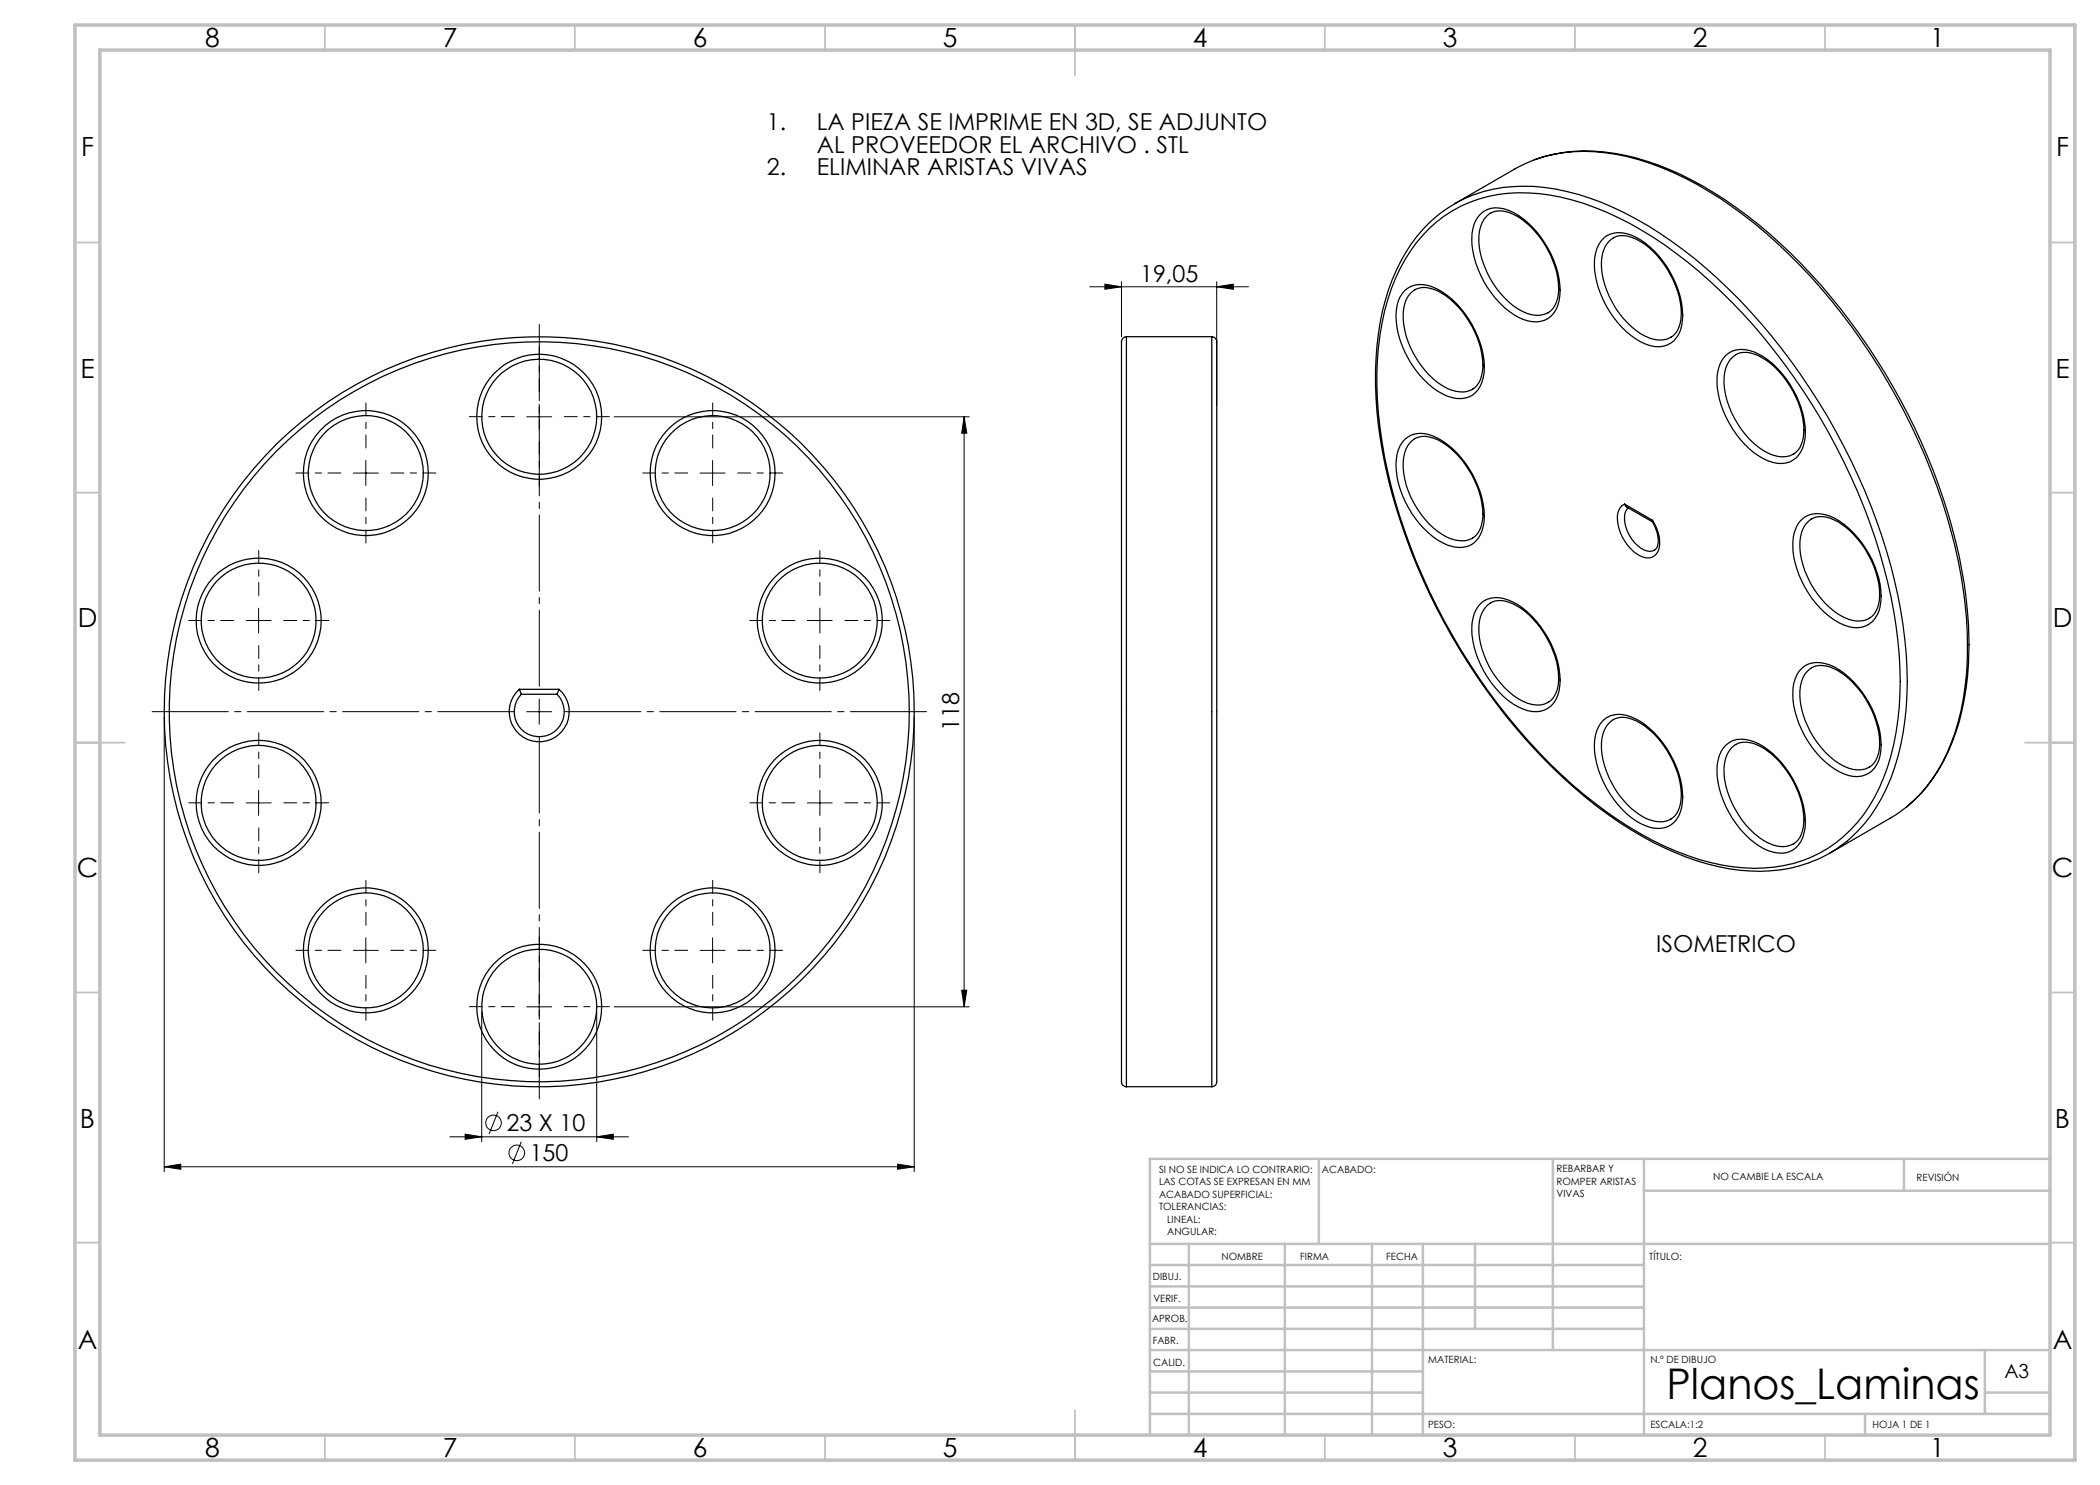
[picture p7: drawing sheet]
<svg xmlns="http://www.w3.org/2000/svg" width="420mm" height="297mm" viewBox="0 0 420 297" stroke-linecap="round" stroke-linejoin="round" font-family="sans-serif">
<g fill="none" stroke="#000" stroke-width=".2">
<path d="M217.9 57.4h31.8M221 56.8l3.3 .6-3.3 .5zM224.3 56.3v11M243.3 57.4l3.4-.6v1.1zM243.3 56.3v24.8M70.7 94.6h5M73.2 92.1v5M105.3 83.4h5M107.8 80.9v5M122.8 83.4h71.1M140 94.6h5M142.5 92.1v5"/>
<path d="M192.8 83.4l.6 3.2h-1.1zM192.8 83.4v118M49.2 124.1h5M51.7 121.6v5M107.8 139.8v5M161.5 124.1h4.9M164 121.6v5M32.8 143.4v90.9M51.7 158.1v5M105.3 142.3h5M164 158.1v5M182.8 143.4v90.9"/>
<path d="M49.2 160.6h5M161.5 160.6h4.9M70.7 190.1h5M73.2 187.6v5M107.8 198.9v5M140 190.1h5M142.5 187.6v5M192.3 198h1.1l-.6 3.4zM96.3 202.3v26M105.3 201.4h5M119.3 202.3v26M122.8 201.4h71.1"/>
<path d="M32.8 233.4l3.4-.6v1.1zM32.8 233.4h150M90 227.4h35.7M93 226.8l3.3 .6-3.3 .5zM99.6 222.4l-1.8 4.4M104.2 228.3l-1.7 4.5M119.3 227.4l3.4-.6v1.1zM179.5 232.8l3.3 .6-3.3 .5z"/>
<circle cx="98.7" cy="224.6" r="1.55"/>
<circle cx="103.4" cy="230.6" r="1.55"/>
</g>
<path d="M107.9 137.3v-72.5M102.9 142.3h-72.5M107.9 147.3v72.5M112.9 142.3h72.5" fill="none" stroke="#000" stroke-width=".2" stroke-dasharray="15.2 1.3 1.3 1.3" stroke-dashoffset="-.1"/>
<g fill="none" stroke="#000" stroke-width=".2" stroke-dasharray="15.2 1.3 1.3 1.3" stroke-dashoffset="12.6">
<path d="M107.9 78.3v-9M68.2 94.6h-9M73.2 89.6v-9M73.2 99.6v9M78.2 94.6h9M102.9 83.3h-9M107.9 88.3v9M112.9 83.3h9M137.5 94.6h-9M142.5 89.6v-9M142.5 99.6v9M147.5 94.6h9"/>
<path d="M51.7 119.1v-9M164 119.1v-9M46.7 124.1h-9M51.7 129.1v9M56.7 124.1h9M159 124.1h-9M164 129.1v9M169 124.1h9M51.7 155.6v-9M164 155.6v-9M46.7 160.6h-9M51.7 165.6v9"/>
<path d="M56.7 160.6h9M159 160.6h-9M164 165.6v9M169 160.6h9M68.2 190.1h-9M73.2 185.1v-9M73.2 195.1v9M78.2 190.1h9M107.9 196.3v-9M137.5 190.1h-9M142.5 185.1v-9M142.5 195.1v9"/>
<path d="M147.5 190.1h9M102.9 201.3h-9M107.9 206.3v9M112.9 201.3h9"/>
</g>
<g fill="none" stroke="#c0c0c0" stroke-width=".35">
<path d="M65 5v5M115 5v5M165 5v5M215 5v10M265 5v5M315 5v5M365 5v5M15 48.5h5M410 48.5h5M15 98.5h5M410 98.5h5M15 148.5h10"/>
<path d="M405 148.5h10M15 198.5h5M410 198.5h5M15 248.5h5M410 248.5h5M65 287v5M115 287v5M165 287v5M215 282v10M265 287v5M315 287v5M365 287v5"/>
</g>
<g fill="none" stroke="#c0c0c0" stroke-width=".5">
<path d="M263.8 231.8v17M310.6 231.8v38.2M328.8 231.8v55.2M328.8 238.2h81.2M380.8 231.8v6.4M410 231.8h-180v55.2M230 248.8h180M230 257.3h98.8M230 253h98.8M237.8 248.8v38.2M257 248.8v38.2M274.4 248.8v38.2"/>
<path d="M284.6 248.8v38.2M295 248.8v17M230 265.8h98.8M230 261.5h98.8M230 278.5h54.6M230 274.3h54.6M230 270h180M397 278.5h13M397 270v12.8M230 282.8h180M373 282.8v4.2"/>
</g>
<path d="M15 5h400v287h-400zM20 10h390v277h-390z" fill="none" stroke="#c0c0c0" stroke-width=".7"/>
<g fill="#000">
<path d="M192.3 198h1.1l-.6 3.4zM192.8 83.4l.6 3.2h-1.1z"/>
<path d="M32.8 233.4l3.4-.6v1.1zM179.5 232.8l3.3 .6-3.3 .5zM93 226.8l3.3 .6-3.3 .5zM119.3 227.4l3.4-.6v1.1zM221 56.8l3.3 .6-3.3 .5zM243.3 57.4l3.4-.6v1.1z"/>
</g>
<g fill="none" stroke="#000" stroke-width=".25">
<path d="M307 31.9a34.1 34.1 0 0 1 22.5 .4 70.4 70.4 0 0 1 24.3 14.4 123 123 0 0 1 38.6 67.3 68.5 68.5 0 0 1-.5 30.3 33.3 33.3 0 0 1-10.4 17M281 58.1a5.5 5.5 0 0 1 6.5-.2 19.1 19.1 0 0 1 9.3 16.6 5.2 5.2 0 0 1-3.8 5.1 8.8 8.8 0 0 1-7.3-2.8 19.1 19.1 0 0 1-6.4-14.6 6.3 6.3 0 0 1 1.7-4.1zM285.9 45.6a26.8 26.8 0 0 1 21.9-6.9 54 54 0 0 1 22.8 8.7 106.7 106.7 0 0 1 30 30.7 117.4 117.4 0 0 1 18.6 47 63.4 63.4 0 0 1-1.7 28.3 29.1 29.1 0 0 1-13.4 17.1 29.6 29.6 0 0 1-19.8 2.5 60.4 60.4 0 0 1-25.3-12.3 116 116 0 0 1-30.1-36.5 111.1 111.1 0 0 1-13.2-41.4 58.3 58.3 0 0 1 2.6-25.1 32.3 32.3 0 0 1 7.6-12.1zM287.4 43.1a34.1 34.1 0 0 0-10.9 19.2 72.8 72.8 0 0 0 .6 30.9 122.9 122.9 0 0 0 40.2 66.4 68.9 68.9 0 0 0 24.3 13.2 33.2 33.2 0 0 0 20.1-.2M287.5 43.1a27 27 0 0 1 19.3-5.8 51.4 51.4 0 0 1 22.8 7.9 105.3 105.3 0 0 1 32.4 32.5 118.4 118.4 0 0 1 18.6 47.4 64.2 64.2 0 0 1-1.7 28.4 30 30 0 0 1-11.8 16.4 22.2 22.2 0 0 1-5.3 2.6M290.9 40.7l12.1-6.9a29.2 29.2 0 0 1 20.2-2.9 59.1 59.1 0 0 1 23.1 10.4 111.3 111.3 0 0 1 31.2 35.1 112.8 112.8 0 0 1 15.8 47.4 57.5 57.5 0 0 1-3.1 24.9 28.4 28.4 0 0 1-12.2 15l-12.1 7M296.2 42.8a5 5 0 0 1 5.6-.7 18.6 18.6 0 0 1 9.8 12.5 9.9 9.9 0 0 1-.8 8 5 5 0 0 1-6.2 1.3 18.6 18.6 0 0 1-9.8-12.5 9.6 9.6 0 0 1 .8-8zM298.1 42.6a5.3 5.3 0 0 1 5.4 .7 18.5 18.5 0 0 1 8.2 14.9 5.2 5.2 0 0 1-2 4.3M298.1 42.6a6 6 0 0 0-2.3 5.8 17.8 17.8 0 0 0 8.8 13.9 5.2 5.2 0 0 0 5.1 .2M320.7 47.7a5.5 5.5 0 0 1 6.5-.2 19.2 19.2 0 0 1 9.3 15.5 6.4 6.4 0 0 1-2.4 5.6 5.6 5.6 0 0 1-5.9-.2 19.1 19.1 0 0 1-9.3-16.7 6.7 6.7 0 0 1 1.8-4zM321.8 48.2a3.8 3.8 0 0 1 4.6-.7 15.8 15.8 0 0 1 8.2 8.6 12.6 12.6 0 0 1 1.1 9.4 3.9 3.9 0 0 1-4.8 2.4 14.4 14.4 0 0 1-8.5-7.5 14.2 14.2 0 0 1-1.8-10l.7-1.6zM225.3 67.3a1.11 1.11 0 0 0-1 1.4v145.6a5.1 5.1 0 0 0 .2 2.6l.4 .4h.4"/>
<path d="M225.3 67.3v150M225.3 67.3h17.1M242.4 67.3a1.11 1.11 0 0 1 .9 1.4v145.6a5.1 5.1 0 0 1-.1 2.6l-.5 .4h-.3M242.4 67.3v150M294.5 77.8a5.4 5.4 0 0 0 2.1-5 18.5 18.5 0 0 0-9.1-14.6 4.9 4.9 0 0 0-4.5-.2 5.2 5.2 0 0 0-2.4 4.7 17.7 17.7 0 0 0 8.8 15 5.2 5.2 0 0 0 5.1 .2M345.2 71a5.5 5.5 0 0 1 6.6-.2 19.3 19.3 0 0 1 9.3 15.6 6 6 0 0 1-3.1 6 6.7 6.7 0 0 1-6.2-1.2 19.7 19.7 0 0 1-8.4-15 6.9 6.9 0 0 1 1.8-5.2zM346.4 71.6a3.9 3.9 0 0 1 4.5-.8 15.9 15.9 0 0 1 8.3 8.6 12.6 12.6 0 0 1 1.1 9.5 3.9 3.9 0 0 1-4.8 2.4 14.4 14.4 0 0 1-8.5-7.5 14.2 14.2 0 0 1-1.9-10.1l.8-1.5zM281 87.8a5.5 5.5 0 0 1 6.5-.2 19.1 19.1 0 0 1 9.3 16.7 5.2 5.2 0 0 1-3.8 5.1 8.8 8.8 0 0 1-7.3-2.8 19.1 19.1 0 0 1-6.4-14.7 6.3 6.3 0 0 1 1.7-4.1zM294.5 107.6a5.4 5.4 0 0 0 2.1-5 18.5 18.5 0 0 0-9.1-14.7 4.9 4.9 0 0 0-4.5-.2 5.2 5.2 0 0 0-2.4 4.8 17.7 17.7 0 0 0 8.8 15 5.2 5.2 0 0 0 5.1 .1M324.9 100.8a3.1 3.1 0 0 0-1.4 3.3 9 9 0 0 0 5.2 7.3 2.41 2.41 0 0 0 3.2-2.4 8.5 8.5 0 0 0-1.4-4.9M324.9 100.8l.4 .6 5.2 3M324.9 100.8l5.6 3.3"/>
<path d="M325.6 101.6a3.2 3.2 0 0 0-.6 3.2 7.4 7.4 0 0 0 4.3 5.4 1.66 1.66 0 0 0 2.3-1.7 9.4 9.4 0 0 0-1.1-4.3v-.1M360.4 103.9a5.1 5.1 0 0 1 5.6-.7 18.5 18.5 0 0 1 9.4 11.3 11.1 11.1 0 0 1 0 8.5 4.8 4.8 0 0 1-6.6 2 18.7 18.7 0 0 1-10.2-14.8 7.6 7.6 0 0 1 1.8-6.3zM362.3 103.8a5.9 5.9 0 0 0-2.3 5.8 17.7 17.7 0 0 0 8.8 13.9 5 5 0 0 0 5.5-.1 6.5 6.5 0 0 0 1.6-5.7 18.3 18.3 0 0 0-9-13.7 4.8 4.8 0 0 0-4.6-.2M103.9 137.9a6 6 0 0 0-.4 8.6 6 6 0 0 0 8.7 0 6 6 0 0 0-.4-8.6M103.9 137.9l.4 .9M103.9 137.9h7.9M104.3 138.8a5 5 0 0 0 0 7.1 5 5 0 0 0 7.1 0 5 5 0 0 0 0-7.1M104.3 138.8h7.1M111.8 137.9l-.4 .9M296.2 120.7a5.5 5.5 0 0 1 6.5-.2 19.5 19.5 0 0 1 9.3 15.5 6.4 6.4 0 0 1-2.4 5.6 5.6 5.6 0 0 1-5.9-.2 19.1 19.1 0 0 1-9.3-16.7 6.7 6.7 0 0 1 1.8-4zM297.3 121.2a3.8 3.8 0 0 1 4.5-.7 15.8 15.8 0 0 1 8.3 8.5 12.6 12.6 0 0 1 1.1 9.5 3.9 3.9 0 0 1-4.8 2.4 12.7 12.7 0 0 1-7.1-5.3 16.3 16.3 0 0 1-3.4-11.3 5.7 5.7 0 0 1 1.4-3.1zM360.4 133.7a5.1 5.1 0 0 1 5.6-.7 18.5 18.5 0 0 1 9.4 11.2 11.1 11.1 0 0 1 0 8.6 4.8 4.8 0 0 1-6.6 2 18.6 18.6 0 0 1-9.8-12.5 9.8 9.8 0 0 1 .8-8z"/>
<path d="M362.3 133.6a5.9 5.9 0 0 0-2.3 5.7 17.7 17.7 0 0 0 8.8 13.9 5 5 0 0 0 5.5-.1 6.5 6.5 0 0 0 1.6-5.6 18.3 18.3 0 0 0-9-13.7 4.8 4.8 0 0 0-4.6-.2M309.7 140.4l-.1 .1M320.7 144a5.5 5.5 0 0 1 6.5-.2 19.3 19.3 0 0 1 9.3 15.6 6.5 6.5 0 0 1-2.4 5.6 5.7 5.7 0 0 1-5.9-.3 19.1 19.1 0 0 1-9.3-16.6 6.7 6.7 0 0 1 1.8-4.1zM321.8 144.6a4 4 0 0 1 4.6-.8 15.8 15.8 0 0 1 8.2 8.6 12.6 12.6 0 0 1 1.1 9.5 3.9 3.9 0 0 1-4.8 2.3 13.2 13.2 0 0 1-7.1-5.2 16.4 16.4 0 0 1-3.4-11.4 5.7 5.7 0 0 1 1.4-3zM345.2 149a5 5 0 0 1 5.6-.7 18.6 18.6 0 0 1 9.8 12.5 9.6 9.6 0 0 1-.8 8.1 4.6 4.6 0 0 1-5.2 1.5 14.7 14.7 0 0 1-8.1-6.7 16.7 16.7 0 0 1-2.9-11.6 5.5 5.5 0 0 1 1.6-3.1zM346.4 149.5a4 4 0 0 1 4.5-.7 17 17 0 0 1 9.1 10.8 10.3 10.3 0 0 1 0 7.9 3.9 3.9 0 0 1-4.5 1.7 14.3 14.3 0 0 1-8.5-7.5 14.1 14.1 0 0 1-1.9-10l.3-.9zM225.3 217.3h17.1"/>
<circle cx="73.2" cy="94.6" r="12.5"/>
<circle cx="73.2" cy="94.6" r="11.5"/>
<circle cx="107.8" cy="83.3" r="12.5"/>
<circle cx="107.8" cy="83.3" r="11.5"/>
<circle cx="142.5" cy="94.6" r="12.5"/>
<circle cx="142.5" cy="94.6" r="11.5"/>
<circle cx="51.7" cy="124.1" r="11.5"/>
<circle cx="51.7" cy="124.1" r="12.5"/>
<circle cx="164" cy="124.1" r="12.5"/>
<circle cx="164" cy="124.1" r="11.5"/>
<circle cx="107.8" cy="142.4" r="75"/>
<circle cx="107.9" cy="142.4" r="74"/>
<circle cx="51.7" cy="160.6" r="11.5"/>
<circle cx="51.7" cy="160.6" r="12.5"/>
<circle cx="164" cy="160.6" r="12.5"/>
<circle cx="164" cy="160.6" r="11.5"/>
<circle cx="73.2" cy="190.1" r="12.5"/>
<circle cx="73.2" cy="190.1" r="11.5"/>
<circle cx="142.5" cy="190.1" r="12.5"/>
<circle cx="142.5" cy="190.1" r="11.5"/>
<circle cx="107.8" cy="201.3" r="12.5"/>
<circle cx="107.8" cy="201.3" r="11.5"/>
</g>
<text font-size="8.5" x="333.3" y="279.7">Planos_Laminas</text>
<g font-size="5.3">
<text x="41" y="9.5">8</text>
<text x="88.5" y="9.5">7</text>
<text x="138.5" y="9.5">6</text>
<text x="188.5" y="9.5">5</text>
<text x="238.5" y="9.5">4</text>
<text x="288.5" y="9.5">3</text>
<text x="338.5" y="9.5">2</text>
<text x="386" y="9.5">1</text>
<text x="16.2" y="31.2">F</text>
<text x="411.2" y="31.2">F</text>
<text x="16.1" y="75.5">E</text>
<text x="411.1" y="75.5">E</text>
<text x="15.5" y="125.5">D</text>
<text x="410.5" y="125.5">D</text>
<text x="15.4" y="175.5">C</text>
<text x="410.4" y="175.5">C</text>
<text x="16" y="225.5">B</text>
<text x="411" y="225.5">B</text>
<text x="15.5" y="269.7">A</text>
<text x="410.5" y="269.7">A</text>
<text x="41" y="291.5">8</text>
<text x="88.5" y="291.5">7</text>
<text x="138.5" y="291.5">6</text>
<text x="188.5" y="291.5">5</text>
<text x="238.5" y="291.5">4</text>
<text x="288.5" y="291.5">3</text>
<text x="338.5" y="291.5">2</text>
<text x="386" y="291.5">1</text>
</g>
<g font-size="4.7">
<text x="153.4" y="26">1.</text>
<text x="163.4" y="26">LA PIEZA SE IMPRIME EN 3D, SE ADJUNTO</text>
<text x="153.4" y="35.1">2.</text>
<text x="163.4" y="30.5">AL PROVEEDOR EL ARCHIVO . STL</text>
<text x="163.4" y="35.1">ELIMINAR ARISTAS VIVAS</text>
<text x="228" y="56.3">19,05</text>
<text x="191.8" y="146.2" transform="rotate(-90 191.8 146.2)">118</text>
<text x="331.2" y="190.3">ISOMETRICO</text>
<text x="101.3" y="226.3">23 X 10</text>
<text x="105.9" y="232.3">150</text>
</g>
<text font-size="3.9" x="400.9" y="275.5">A3</text>
<g font-size="2">
<text x="231.8" y="234.6">SI NO SE INDICA LO CONTRARIO:</text>
<text x="231.8" y="237.1">LAS COTAS SE EXPRESAN EN MM</text>
<text x="231.8" y="239.6">ACABADO SUPERFICIAL:</text>
<text x="264.4" y="234.6">ACABADO:</text>
<text x="311.3" y="234.5">REBARBAR Y</text>
<text x="311.3" y="237">ROMPER ARISTAS</text>
<text x="311.3" y="239.5">VIVAS</text>
<text x="342.6" y="236">NO CAMBIE LA ESCALA</text>
<text x="383.3" y="236.2">REVISIÓN</text>
<text x="231.8" y="242.1">TOLERANCIAS:</text>
<text x="233.4" y="244.6">LINEAL:</text>
<text x="233.4" y="247.1">ANGULAR:</text>
<text x="244.3" y="252">NOMBRE</text>
<text x="260" y="251.9">FIRMA</text>
<text x="277.2" y="251.9">FECHA</text>
<text x="329.9" y="251.9">TÍTULO:</text>
<text x="230.6" y="256.1">DIBUJ.</text>
<text x="230.7" y="260.3">VERIF.</text>
<text x="230.4" y="264.4">APROB.</text>
<text x="230.5" y="268.8">FABR.</text>
<text x="230.7" y="273.1">CALID.</text>
<text x="285.6" y="272.5">MATERIAL:</text>
<text x="330.1" y="272.5">N.º DE DIBUJO</text>
<text x="285.6" y="285.5">PESO:</text>
<text x="330.1" y="285.6">ESCALA:1:2</text>
<text x="374.5" y="285.6">HOJA 1 DE 1</text>
</g>
</svg>
